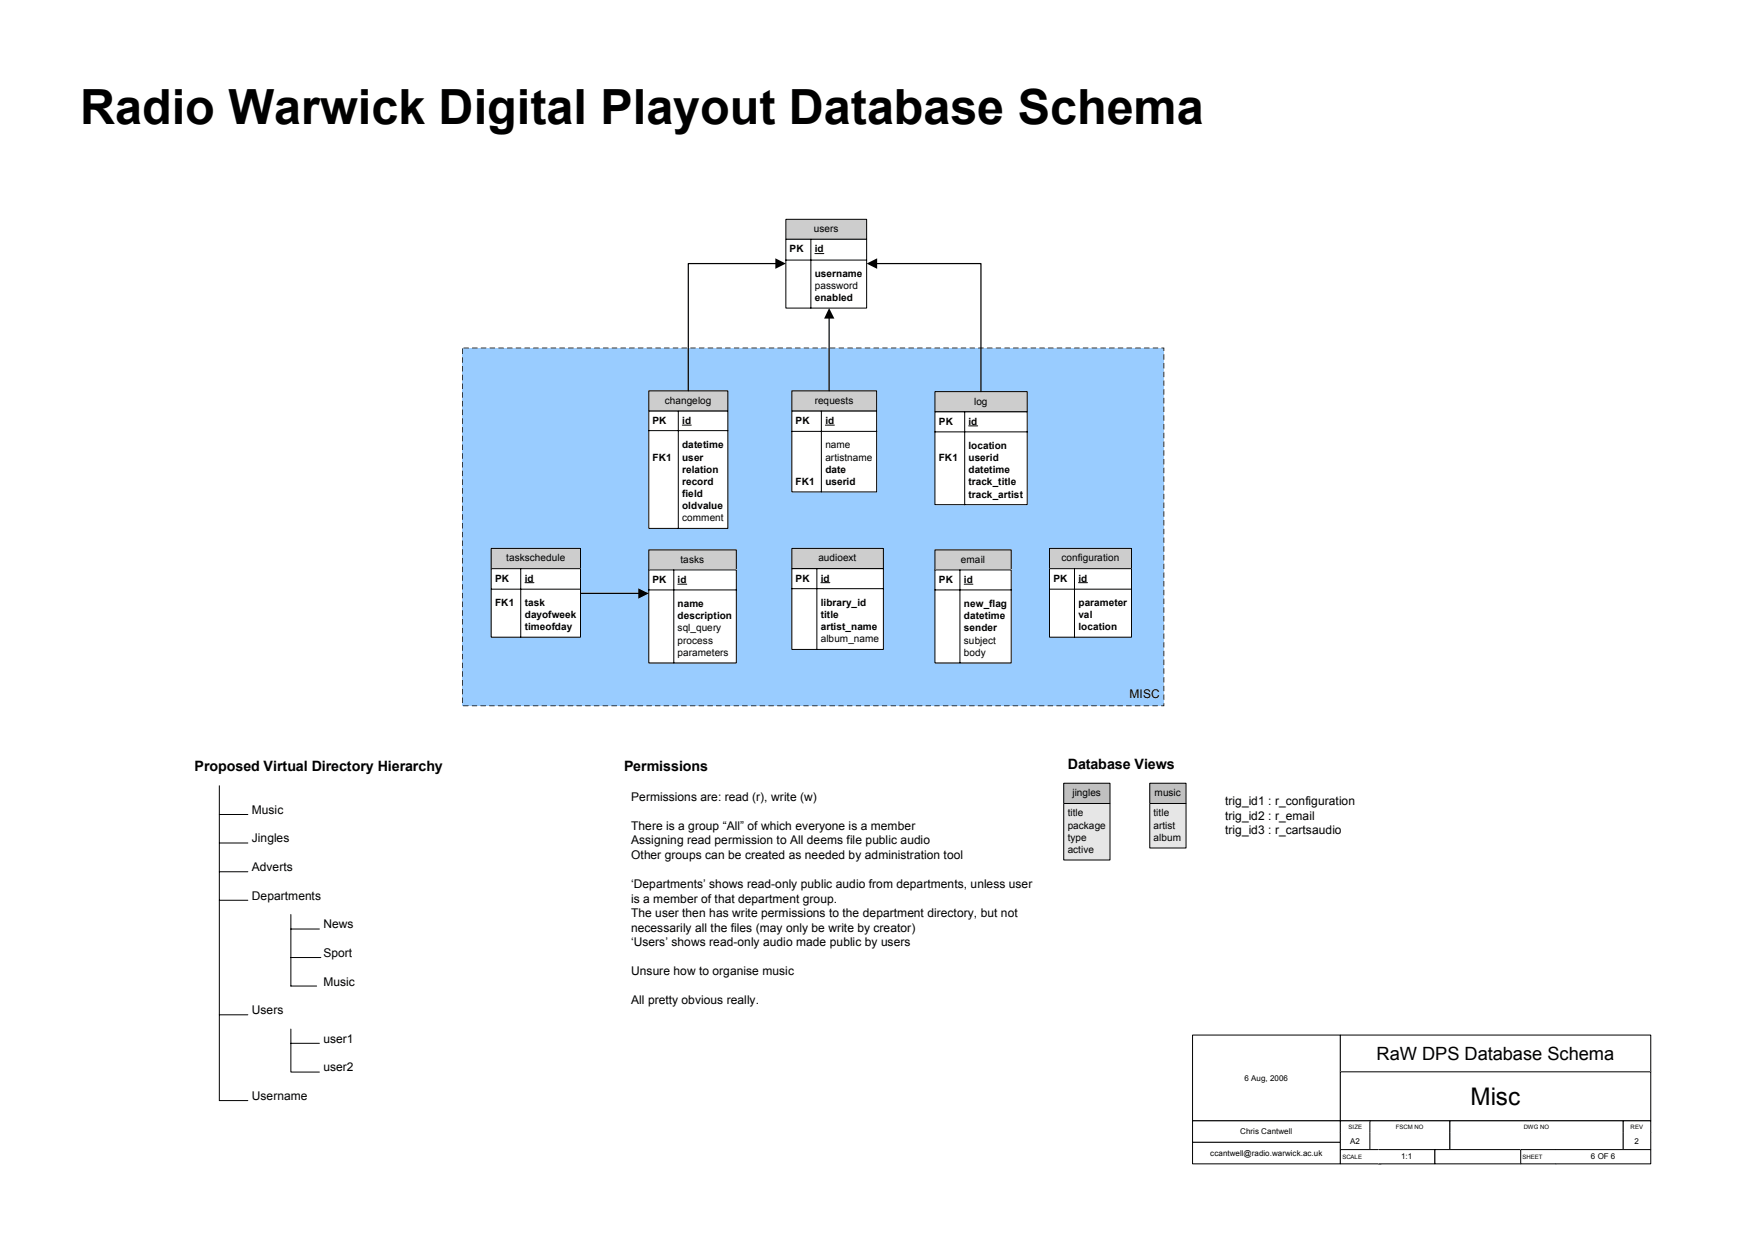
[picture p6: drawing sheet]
<svg xmlns="http://www.w3.org/2000/svg" width="594mm" height="420mm" viewBox="0 0 594 420" stroke-linecap="round" stroke-linejoin="round" font-family="sans-serif">
<path d="M156.6 117.9h237.4v121h-237.4z" fill="#9cf"/>
<path d="M156.5 118.1l.1-.2 .1 .2-.1 1.8zM156.6 120.9v2l-.1-.1zM156.5 124h.2l-.1 1.8zM156.5 126.9h.2l-.1 1.9zM156.5 129.9h.2l-.1 1.8zM156.5 132.8h.2l-.1 1.9zM156.6 135.6v2.1l-.1-.2zM156.6 138.6v2l-.1-.1zM156.6 141.6v2l-.1-.2zM156.6 144.5v2l-.1-.1zM156.5 147.6h.2l-.1 1.8zM156.5 150.5h.2l-.1 1.9zM156.5 153.5h.2l-.1 1.9zM156.5 156.5h.2l-.1 1.8zM156.5 159.4h.2l-.1 1.9zM156.6 162.2v2.1l-.1-.2zM156.6 165.2v2l-.1-.2zM156.5 168.3l.1-.2 .1 .2-.1 1.9zM156.5 171.3l.1-.2 .1 .2-.1 1.8zM156.5 174.2h.2l-.1 1.8zM156.5 177.1h.2l-.1 1.9zM156.5 180.1h.2l-.1 1.8zM156.5 183h.2l-.1 1.9zM156.5 186h.2l-.1 1.9zM156.5 189l.1-.2 .1 .2-.1 1.8zM156.6 191.8v2l-.1-.2zM156.5 194.9l.1-.2 .1 .2-.1 1.8zM156.5 197.9l.1-.2 .1 .2-.1 1.7zM156.5 200.7h.2l-.1 1.9zM156.5 203.7h.2l-.1 1.9zM156.5 206.7h.2l-.1 1.8zM156.5 209.6h.2l-.1 1.9zM156.5 212.6h.2l-.1 1.9zM156.5 215.6l.1-.2 .1 .2-.1 1.8zM156.5 218.5l.1-.1 .1 .1-.1 1.9zM156.6 221.3v2l-.1-.1zM156.6 224.3v1.9l-.1-.1zM156.5 227.3h.2l-.1 1.9zM156.5 230.3h.2l-.1 1.9zM156.5 233.3h.2l-.1 1.8zM156.5 236.2h.2l-.1 1.9zM156.8 238.8l1.9 .1-1.9 .2zM159.8 238.8l1.8 .1-1.8 .2zM162.6 238.9h2l-.2 .2zM165.5 238.9h2l-.1 .2zM168.5 238.9h1.9l-.1 .2zM171.4 238.9h2l-.1 .2zM174.5 238.8l1.9 .1-1.9 .2zM177.5 238.8l1.8 .1-1.8 .2zM180.4 238.8l1.9 .1-1.9 .2zM183.4 238.8l1.8 .1-1.8 .2zM186.3 238.8l1.9 .1-1.9 .2zM189.1 238.9h2.1l-.2 .2zM192.1 238.9h2l-.1 .2zM195.1 238.9h1.9l-.1 .2zM198 238.9h2l-.1 .2zM201.1 238.8l1.8 .1-1.8 .2zM204 238.8l1.9 .1-1.9 .2zM207 238.8l1.9 .1-1.9 .2zM210 238.8l1.8 .1-1.8 .2zM212.8 238.9h2l-.2 .2zM215.7 238.9h2.1l-.2 .2zM218.7 238.9h2l-.2 .2zM221.7 238.9h1.9l-.1 .2zM224.7 238.8l1.9 .1-1.9 .2zM227.7 238.8l1.8 .1-1.8 .2zM230.6 238.8l1.9 .1-1.9 .2zM233.6 238.8l1.9 .1-1.9 .2zM236.6 238.8l1.8 .1-1.8 .2zM239.3 238.9h2.1l-.2 .2zM242.3 238.9h2l-.1 .2zM245.3 238.9h1.9l-.1 .2zM248.2 238.9h2l-.1 .2zM251.3 238.8l1.8 .1-1.8 .2zM254.2 238.8l1.9 .1-1.9 .2zM257.2 238.8l1.9 .1-1.9 .2zM260.2 238.8l1.8 .1-1.8 .2zM263.1 238.8l1.9 .1-1.9 .2zM265.9 238.9h2.1l-.2 .2zM268.9 238.9h2l-.1 .2zM271.9 238.9h1.9l-.1 .2zM274.8 238.9h2l-.1 .2zM277.9 238.8l1.8 .1-1.8 .2zM280.8 238.8l1.9 .1-1.9 .2zM283.8 238.8l1.9 .1-1.9 .2zM286.7 238.9h1.9l-.1 .2zM289.7 238.8l1.9 .1-1.9 .2zM292.5 238.9h2l-.1 .2zM295.5 238.9h2l-.2 .2zM298.4 238.9h2l-.1 .2zM301.4 238.9h2l-.1 .2zM304.5 238.8l1.8 .1-1.8 .2zM307.4 238.8l1.9 .1-1.9 .2zM310.4 238.8l1.8 .1-1.8 .2zM313.3 238.8l1.9 .1-1.9 .2zM316.3 238.8l1.9 .1-1.9 .2zM319.1 238.9h2l-.1 .2zM322.1 238.9h2l-.2 .2zM325 238.9h2l-.1 .2zM328 238.9h1.9v.2zM331 238.8l1.9 .1-1.9 .2zM334 238.8l1.9 .1-1.9 .2zM337 238.8l1.8 .1-1.8 .2zM339.9 238.8l1.9 .1-1.9 .2zM342.7 238.9h2.1l-.2 .2zM345.7 238.9h2l-.2 .2zM348.7 238.9h2l-.2 .2zM351.6 238.9h2l-.1 .2zM354.7 238.8l1.8 .1-1.8 .2zM357.6 238.8l1.9 .1-1.9 .2zM360.6 238.8l1.9 .1-1.9 .2zM363.6 238.8l1.8 .1-1.8 .2zM366.5 238.8l1.9 .1-1.9 .2zM369.3 238.9h2l-.1 .2zM372.3 238.9h2l-.2 .2zM375.2 238.9h2.1l-.2 .2zM378.2 238.9h1.9v.2zM381.2 238.8l1.9 .1-1.9 .2zM384.2 238.8l1.9 .1-1.9 .2zM387.2 238.8l1.8 .1-1.8 .2zM390.1 238.8l1.9 .1-1.9 .2zM393.1 238.8h.9l-.1 .1 .1-.9 .1 1-1 .1zM393.9 235.2l.1-.2 .1 .2-.1 1.9zM393.9 232.2h.2l-.1 1.9zM393.9 229.3h.2l-.1 1.8zM393.9 226.3h.2l-.1 1.9zM393.9 223.4h.2l-.1 1.8zM393.9 220.4h.2l-.1 1.8zM393.9 217.5l.1-.2 .1 .2-.1 1.8zM393.9 214.5l.1-.1 .1 .1-.1 1.9zM393.9 211.6l.1-.2 .1 .2-.1 1.8zM393.9 208.6l.1-.2 .1 .2-.1 1.9zM393.9 205.7h.2l-.1 1.8zM393.9 202.7h.2l-.1 1.9zM393.9 199.7h.2l-.1 1.9zM393.9 196.8h.2l-.1 1.8zM393.9 193.9l.1-.2 .1 .2-.1 1.8zM394 190.8v1.9l-.1-.1zM393.9 188l.1-.2 .1 .2-.1 1.8zM394 184.8v2.1l-.1-.2zM393.9 182h.2l-.1 1.9zM393.9 179.1h.2l-.1 1.8zM393.9 176.1h.2l-.1 1.9zM393.9 173.1h.2l-.1 1.9zM393.9 170.2h.2l-.1 1.8zM393.9 167.3l.1-.2 .1 .2-.1 1.8zM394 164.2v1.9l-.1-.1zM394 161.2v2l-.1-.1zM394 158.2v2.1l-.1-.2zM393.9 155.4h.2l-.1 1.9zM393.9 152.5h.2l-.1 1.8zM393.9 149.5h.2l-.1 1.9zM393.9 146.6h.2l-.1 1.8zM393.9 143.6h.2l-.1 1.9zM394 140.5v2l-.1-.1zM394 137.6v1.9l-.1-.1zM393.9 134.8l.1-.2 .1 .2-.1 1.9zM393.9 131.8l.1-.1 .1 .1-.1 1.9zM393.9 128.9h.2l-.1 1.8zM393.9 125.9h.2l-.1 1.9zM393.9 122.9h.2l-.1 1.9zM393.9 120h.2l-.1 1.8zM393.2 117.7h.9l-.1 1.2-.1-1h.1h-.8zM390.1 117.9l.2-.2 1.8 .2zM387.2 117.9l.1-.2 1.9 .2zM384.2 117.9l.2-.2 1.8 .2zM381.4 117.7l1.9 .2h-1.9h-.2zM378.5 117.7l1.8 .2h-1.8zM375.5 117.7l1.9 .2h-1.9zM372.5 117.7l1.9 .2h-1.9zM369.6 117.7l1.8 .2h-1.8zM366.6 117.7l1.9 .2h-1.9zM363.6 117.9l.1-.2 1.8 .2zM360.6 117.9l.2-.2 1.8 .2zM357.6 117.9l.2-.2 1.9 .2zM354.7 117.9l.1-.2 1.9 .2zM351.9 117.7l1.8 .2h-1.8zM348.9 117.7l1.9 .2h-1.9zM345.9 117.7l1.9 .2h-1.9zM343 117.7l1.8 .2h-1.8zM339.9 117.9l.2-.2 1.8 .2zM337 117.9l.1-.2 1.8 .2zM334 117.9l.2-.2 1.8 .2zM331 117.9l.2-.2 1.9 .2zM328.2 117.7l1.9 .2h-1.9zM325.3 117.7l1.8 .2h-1.8zM322.3 117.7l1.9 .2h-1.9zM319.4 117.7l1.8 .2h-1.8zM316.4 117.7l1.9 .2h-1.9zM313.3 117.9l.2-.2 1.8 .2zM310.4 117.9l.2-.2 1.7 .2zM307.4 117.9l.2-.2 1.8 .2zM304.6 117.7l1.9 .2h-1.9h-.1zM301.7 117.7l1.8 .2h-1.8zM298.7 117.7l1.9 .2h-1.9zM295.7 117.7l1.9 .2h-1.9zM292.8 117.7l1.8 .2h-1.8zM289.8 117.7l1.9 .2h-1.9zM286.8 117.9l.1-.2 1.8 .2zM284 117.7l1.7 .2h-1.7h-.2zM280.8 117.9l.2-.2 1.9 .2zM278 117.7l1.9 .2h-1.9h-.1zM275.1 117.7l1.8 .2h-1.8zM272.1 117.7l1.9 .2h-1.9zM269.1 117.7l1.9 .2h-1.9zM266.2 117.7l1.8 .2h-1.8zM263.2 117.7l1.9 .2h-1.9zM260.2 117.9l.1-.2 1.8 .2zM257.4 117.7l1.8 .2h-1.8h-.2zM254.2 117.9l.2-.2 1.9 .2zM251.3 117.9l.2-.2 1.8 .2zM248.5 117.7l1.9 .2h-1.9zM245.5 117.7l1.9 .2h-1.9zM242.6 117.7l1.8 .2h-1.8zM239.6 117.7l1.9 .2h-1.9zM236.6 117.7l1.9 .2h-1.9zM233.6 117.9l.2-.2 1.7 .2zM230.8 117.7l1.9 .2h-1.9h-.2zM227.7 117.9l.1-.2 1.9 .2zM224.7 117.9l.2-.2 1.8 .2zM221.9 117.7l1.9 .2h-1.9zM218.9 117.7l1.9 .2h-1.9zM216 117.7l1.8 .2h-1.8zM213 117.7l1.9 .2h-1.9zM210 117.9l.1-.2 1.8 .2zM207 117.9l.2-.2 1.8 .2zM204 117.9l.2-.2 1.9 .2zM201.2 117.7l1.9 .2h-1.9h-.1zM198.3 117.7l1.8 .2h-1.8zM195.3 117.7l1.9 .2h-1.9zM192.4 117.7l1.8 .2h-1.8zM189.4 117.7l1.9 .2h-1.9zM186.4 117.7l1.9 .2h-1.9zM183.4 117.9l.2-.2 1.7 .2zM180.4 117.9l.2-.2 1.8 .2zM177.5 117.9l.1-.2 1.9 .2zM174.5 117.9l.2-.2 1.8 .2zM171.7 117.7l1.9 .2h-1.9zM168.7 117.7l1.9 .2h-1.9zM165.8 117.7l1.8 .2h-1.8zM162.8 117.7l1.9 .2h-1.9zM159.8 117.7l1.9 .2h-1.9zM156.8 117.9l.2-.2 1.7 .2z" fill="#010101"/>
<path d="M316.5 132.6h31.2v6.8h-31.2z" fill="#cdcdcd"/>
<path d="M316.5 132.6h31.2v6.8h-31.2z" fill="none" stroke="#010101" stroke-width=".34"/>
<path d="M316.5 139.4h31.2v31.5h-31.2z" fill="#fff"/>
<path d="M316.5 139.4h31.2v31.5h-31.2zM326.6 139.4v31.5M316.5 146.2h31.2M327.9 144.2h3.1" fill="none" stroke="#010101" stroke-width=".34"/>
<path d="M268 132.3h28.7v6.9h-28.7z" fill="#cdcdcd"/>
<path d="M268 132.3h28.7v6.9h-28.7z" fill="none" stroke="#010101" stroke-width=".34"/>
<path d="M268 139.2h28.7v27.3h-28.7z" fill="#fff"/>
<path d="M268 139.2h28.7v27.3h-28.7zM278 139.2v27.3M268 146h28.7M279.4 143.9h3" fill="none" stroke="#010101" stroke-width=".34"/>
<path d="M219.6 132.3h26.8v6.9h-26.8z" fill="#cdcdcd"/>
<path d="M219.6 132.3h26.8v6.9h-26.8z" fill="none" stroke="#010101" stroke-width=".34"/>
<path d="M219.6 139.2h26.8v39.7h-26.8z" fill="#fff"/>
<path d="M219.6 139.2h26.8v39.7h-26.8zM229.6 139.2v39.7M219.6 145.8h26.8M231 143.9h3" fill="none" stroke="#010101" stroke-width=".34"/>
<path d="M266 74.3h27.4v6.7h-27.4z" fill="#cdcdcd"/>
<path d="M266 74.3h27.4v6.7h-27.4z" fill="none" stroke="#010101" stroke-width=".34"/>
<path d="M266 81h27.4v23.3h-27.4z" fill="#fff"/>
<path d="M266 81h27.4v23.3h-27.4zM266 88.1h27.4M274.5 81v23.3M275.8 85.9h3.1" fill="none" stroke="#010101" stroke-width=".34"/>
<path d="M280.7 107.4v24.9" fill="none" stroke="#010101" stroke-width=".41"/>
<path d="M280.7 104.3l1.7 3.6h-3.4z" fill="#010101"/>
<path d="M296.5 89.2h35.6v43.4" fill="none" stroke="#010101" stroke-width=".41"/>
<path d="M293.4 89.2l3.5-1.7v3.5z" fill="#010101"/>
<path d="M262.9 89.2h-29.9v43.1" fill="none" stroke="#010101" stroke-width=".41"/>
<path d="M262.5 87.5l3.5 1.7-3.5 1.8z" fill="#010101"/>
<path d="M316.5 186.2h25.8v6.8h-25.8z" fill="#cdcdcd"/>
<path d="M316.5 186.2h25.8v6.8h-25.8z" fill="none" stroke="#010101" stroke-width=".34"/>
<path d="M316.5 193h25.8v31.5h-25.8z" fill="#fff"/>
<path d="M316.5 193h25.8v31.5h-25.8zM316.5 199.7h25.8M324.9 193v31.5M326.4 197.8h2.9" fill="none" stroke="#010101" stroke-width=".34"/>
<path d="M355.3 185.7h27.7v6.8h-27.7z" fill="#cdcdcd"/>
<path d="M355.3 185.7h27.7v6.8h-27.7z" fill="none" stroke="#010101" stroke-width=".34"/>
<path d="M355.3 192.5h27.7v23.2h-27.7z" fill="#fff"/>
<path d="M355.3 192.5h27.7v23.2h-27.7zM355.3 199.5h27.7M363.7 192.5v23.2M365.1 197.3h3" fill="none" stroke="#010101" stroke-width=".34"/>
<path d="M268 185.7h31v6.8h-31z" fill="#cdcdcd"/>
<path d="M268 185.7h31v6.8h-31z" fill="none" stroke="#010101" stroke-width=".34"/>
<path d="M268 192.5h31v27.4h-31z" fill="#fff"/>
<path d="M268 192.5h31v27.4h-31zM268 199.3h31M276.5 192.5v27.4M277.9 197.3h3" fill="none" stroke="#010101" stroke-width=".34"/>
<path d="M166.3 185.7h30.2v6.8h-30.2z" fill="#cdcdcd"/>
<path d="M166.3 185.7h30.2v6.8h-30.2z" fill="none" stroke="#010101" stroke-width=".34"/>
<path d="M166.3 192.5h30.2v23.2h-30.2z" fill="#fff"/>
<path d="M166.3 192.5h30.2v23.2h-30.2zM166.3 199.5h30.2M176.3 192.5v23.2M177.7 197.3h3.1" fill="none" stroke="#010101" stroke-width=".34"/>
<path d="M389.2 265.2h12.3v6.8h-12.3z" fill="#c0c0c0"/>
<path d="M389.2 265.2h12.3v6.8h-12.3z" fill="none" stroke="#010101" stroke-width=".34"/>
<path d="M389.2 272h12.3v15.1h-12.3z" fill="#e6e6e6"/>
<path d="M389.2 272h12.3v15.1h-12.3z" fill="none" stroke="#010101" stroke-width=".34"/>
<path d="M219.6 186.2h29.7v6.8h-29.7z" fill="#cdcdcd"/>
<path d="M219.6 186.2h29.7v6.8h-29.7z" fill="none" stroke="#010101" stroke-width=".34"/>
<path d="M219.6 193h29.7v31.5h-29.7z" fill="#fff"/>
<path d="M219.6 193h29.7v31.5h-29.7zM219.6 199.7h29.7M228.1 193v31.5M229.4 197.8h3.1" fill="none" stroke="#010101" stroke-width=".34"/>
<path d="M360.1 265.2h15.6v6.8h-15.6z" fill="#c0c0c0"/>
<path d="M360.1 265.2h15.6v6.8h-15.6z" fill="none" stroke="#010101" stroke-width=".34"/>
<path d="M360.1 272h15.6v19.2h-15.6z" fill="#e6e6e6"/>
<path d="M360.1 272h15.6v19.2h-15.6z" fill="none" stroke="#010101" stroke-width=".34"/>
<path d="M196.5 200.9h20" fill="none" stroke="#010101" stroke-width=".41"/>
<path d="M216.1 199.2l3.5 1.7-3.5 1.8z" fill="#010101"/>
<path d="M74.2 266v106.6h9.7M74.2 275.8h9.7M74.2 285.4h9.7M74.2 295.1h9.7M74.2 304.8h9.7M98.5 309.6v24.2h8.7M98.5 314.5h9.6M98.5 324.2h10.1M74.2 343.6h9.7M98.5 348.4v14.6h9.6M98.5 353.2h9.6" fill="none" stroke="#010101" stroke-width=".34"/>
<path d="M403.7 350.4h50v29.1h-50z" fill="#fff"/>
<path d="M403.7 350.4h50v29.1h-50z" fill="none" stroke="#010101" stroke-width=".34"/>
<path d="M403.7 379.5h50v7.3h-50z" fill="#fff"/>
<path d="M403.7 379.5h50v7.3h-50z" fill="none" stroke="#010101" stroke-width=".34"/>
<path d="M403.7 386.8h50v7.2h-50z" fill="#fff"/>
<path d="M403.7 386.8h50v7.2h-50z" fill="none" stroke="#010101" stroke-width=".34"/>
<path d="M453.7 350.4h105.1v12.5h-105.1z" fill="#fff"/>
<path d="M453.7 350.4h105.1v12.5h-105.1z" fill="none" stroke="#010101" stroke-width=".34"/>
<path d="M453.7 362.9h105.1v16.6h-105.1z" fill="#fff"/>
<path d="M453.7 362.9h105.1v16.6h-105.1z" fill="none" stroke="#010101" stroke-width=".34"/>
<path d="M453.7 379.5h10.3v3.9h-10.3z" fill="#fff"/>
<path d="M453.7 383.4v-3.9h10.3v3.9" fill="none" stroke="#010101" stroke-width=".34"/>
<path d="M463.7 379.5h27.1v3.9h-27.1z" fill="#fff"/>
<path d="M463.7 383.4v-3.9h27.1v3.9" fill="none" stroke="#010101" stroke-width=".34"/>
<path d="M490.8 379.5h58.7v3.9h-58.7z" fill="#fff"/>
<path d="M490.8 383.4v-3.9h58.7v3.9" fill="none" stroke="#010101" stroke-width=".34"/>
<path d="M549.5 379.5h9.3v3.9h-9.3z" fill="#fff"/>
<path d="M549.5 383.4v-3.9h9.3v3.9" fill="none" stroke="#010101" stroke-width=".34"/>
<path d="M453.7 383.4h10v5.8h-10z" fill="#fff"/>
<path d="M453.7 383.4v5.8h10v-5.8" fill="none" stroke="#010101" stroke-width=".34"/>
<path d="M463.7 383.4h27.1v5.8h-27.1z" fill="#fff"/>
<path d="M463.7 383.4v5.8h27.1v-5.8" fill="none" stroke="#010101" stroke-width=".34"/>
<path d="M490.8 383.4h58.7v5.8h-58.7z" fill="#fff"/>
<path d="M490.8 383.4v5.8h58.7v-5.8" fill="none" stroke="#010101" stroke-width=".34"/>
<path d="M549.5 383.4h9.3v5.8h-9.3z" fill="#fff"/>
<path d="M549.5 383.4v5.8h9.3v-5.8" fill="none" stroke="#010101" stroke-width=".34"/>
<path d="M453.7 389.2h13.8v4.8h-13.8z" fill="#fff"/>
<path d="M467.5 389.2h-13.8v4.8h13.8" fill="none" stroke="#010101" stroke-width=".34"/>
<path d="M466.7 389.2h19v4.8h-19z" fill="#fff"/>
<path d="M466.7 389.2h19v4.8h-19" fill="none" stroke="#010101" stroke-width=".34"/>
<path d="M485.7 389.2h29.1v4.8h-29.1z" fill="#fff"/>
<path d="M485.7 389.2h29.1v4.8h-29.1z" fill="none" stroke="#010101" stroke-width=".34"/>
<path d="M514.8 389.2h11.9v4.8h-11.9z" fill="#fff"/>
<path d="M526.7 389.2h-11.9v4.8h11.9" fill="none" stroke="#010101" stroke-width=".34"/>
<path d="M526.7 389.2h32.1v4.8h-32.1z" fill="#fff"/>
<path d="M526.7 389.2h32.1v4.8h-32.1" fill="none" stroke="#010101" stroke-width=".34"/>
<text font-size="16.4" x="27.1" y="41.8">Radio Warwick Digital Playout Database Schema</text>
<text font-size="8.2" x="497.7" y="374">Misc</text>
<text font-size="6.2" x="466" y="358.7">RaW DPS Database Schema</text>
<g font-size="4.8">
<text x="65.9" y="261.2">Proposed Virtual Directory Hierarchy</text>
<text x="211.2" y="261.2">Permissions</text>
<text x="361.4" y="260.3">Database Views</text>
</g>
<g font-size="4.1">
<text x="382.3" y="236.3">MISC</text>
<text x="85.3" y="275.5">Music</text>
<text x="213.6" y="271.1">Permissions are: read (r), write (w)</text>
<text x="414.7" y="272.5">trig_id1 : r_configuration</text>
<text x="213.6" y="280.9">There is a group “All” of which everyone is a member</text>
<text x="414.7" y="277.5">trig_id2 : r_email</text>
<text x="85.3" y="285.2">Jingles</text>
<text x="213.6" y="285.8">Assigning read permission to All deems file public audio</text>
<text x="414.7" y="282.4">trig_id3 : r_cartsaudio</text>
<text x="213.6" y="290.7">Other groups can be created as needed by administration tool</text>
<text x="85.3" y="294.9">Adverts</text>
<text x="85.3" y="304.5">Departments</text>
<text x="213.6" y="300.6">‘Departments’ shows read-only public audio from departments, unless user</text>
<text x="213.6" y="305.6">is a member of that department group.</text>
<text x="213.6" y="310.5">The user then has write permissions to the department directory, but not</text>
<text x="109.5" y="314.3">News</text>
<text x="213.6" y="315.4">necessarily all the files (may only be write by creator)</text>
<text x="109.5" y="323.9">Sport</text>
<text x="213.6" y="320.3">‘Users’ shows read-only audio made public by users</text>
<text x="109.5" y="333.7">Music</text>
<text x="213.6" y="330.1">Unsure how to organise music</text>
<text x="213.6" y="340">All pretty obvious really.</text>
<text x="85.3" y="343.3">Users</text>
<text x="109.5" y="353.1">user1</text>
<text x="109.5" y="362.7">user2</text>
<text x="85.3" y="372.4">Username</text>
</g>
<g font-size="3.4">
<text x="275.5" y="78.7">users</text>
<text x="267.3" y="85.4">PK</text>
<text x="275.8" y="85.4">id</text>
<text x="275.8" y="93.6">username</text>
<text x="275.8" y="97.8">password</text>
<text x="275.8" y="101.9">enabled</text>
<text x="225" y="136.7">changelog</text>
<text x="275.8" y="136.7">requests</text>
<text x="329.8" y="137">log</text>
<text x="220.9" y="143.6">PK</text>
<text x="231" y="143.6">id</text>
<text x="269.3" y="143.6">PK</text>
<text x="279.4" y="143.6">id</text>
<text x="317.8" y="143.8">PK</text>
<text x="327.8" y="143.8">id</text>
<text x="220.9" y="156">FK1</text>
<text x="231" y="151.8">datetime</text>
<text x="231" y="156">user</text>
<text x="279.4" y="151.8">name</text>
<text x="279.4" y="156">artistname</text>
<text x="327.8" y="152.1">location</text>
<text x="231" y="160">relation</text>
<text x="279.4" y="160">date</text>
<text x="317.8" y="156.1">FK1</text>
<text x="327.8" y="160.3">datetime</text>
<text x="327.8" y="156.1">userid</text>
<text x="231" y="164.1">record</text>
<text x="269.3" y="164.1">FK1</text>
<text x="279.4" y="164.1">userid</text>
<text x="327.8" y="164.3">track_title</text>
<text x="231" y="168.2">field</text>
<text x="231" y="172.3">oldvalue</text>
<text x="327.8" y="168.5">track_artist</text>
<text x="231" y="176.4">comment</text>
<text x="171.4" y="190.1">taskschedule</text>
<text x="230.4" y="190.6">tasks</text>
<text x="277" y="190.1">audioext</text>
<text x="325.3" y="190.6">email</text>
<text x="359.3" y="190.1">configuration</text>
<text x="167.6" y="196.9">PK</text>
<text x="177.6" y="196.9">id</text>
<text x="220.9" y="197.4">PK</text>
<text x="229.4" y="197.4">id</text>
<text x="269.3" y="196.9">PK</text>
<text x="277.9" y="196.9">id</text>
<text x="317.8" y="197.4">PK</text>
<text x="326.3" y="197.4">id</text>
<text x="356.6" y="196.9">PK</text>
<text x="365.1" y="196.9">id</text>
<text x="167.6" y="205.1">FK1</text>
<text x="177.6" y="209.2">dayofweek</text>
<text x="177.6" y="205.1">task</text>
<text x="229.4" y="205.6">name</text>
<text x="229.4" y="209.7">description</text>
<text x="277.9" y="205.1">library_id</text>
<text x="277.9" y="209.2">title</text>
<text x="326.3" y="205.6">new_flag</text>
<text x="326.3" y="209.7">datetime</text>
<text x="365.1" y="205.1">parameter</text>
<text x="365.1" y="209.2">val</text>
<text x="177.6" y="213.4">timeofday</text>
<text x="229.4" y="213.8">sql_query</text>
<text x="277.9" y="213.4">artist_name</text>
<text x="326.3" y="213.8">sender</text>
<text x="365.1" y="213.4">location</text>
<text x="229.4" y="217.9">process</text>
<text x="229.4" y="222">parameters</text>
<text x="277.9" y="217.4">album_name</text>
<text x="326.3" y="217.9">subject</text>
<text x="326.3" y="222">body</text>
<text x="363" y="269.6">jingles</text>
<text x="390.8" y="269.6">music</text>
<text x="361.4" y="276.4">title</text>
<text x="361.4" y="280.6">package</text>
<text x="390.5" y="276.4">title</text>
<text x="390.5" y="280.6">artist</text>
<text x="361.4" y="284.6">type</text>
<text x="390.5" y="284.6">album</text>
<text x="361.4" y="288.8">active</text>
</g>
<g font-size="2.7">
<text x="421.3" y="365.8">6 Aug, 2006</text>
<text x="419.9" y="384">Chris Cantwell</text>
<text x="457" y="387.2">A2</text>
<text x="553.3" y="387.2">2</text>
<text x="409.7" y="391.3">ccantwell@radio.warwick.ac.uk</text>
<text x="474.3" y="392.5">1:1</text>
<text x="538.6" y="392.5">6 OF 6</text>
</g>
<g font-size="2">
<text x="456.5" y="382.1">SIZE</text>
<text x="472.5" y="382.1">FSCM NO</text>
<text x="515.8" y="382.1">DWG NO</text>
<text x="551.9" y="382.1">REV</text>
<text x="454.4" y="392.3">SCALE</text>
<text x="515.4" y="392.3">SHEET</text>
</g>
</svg>
